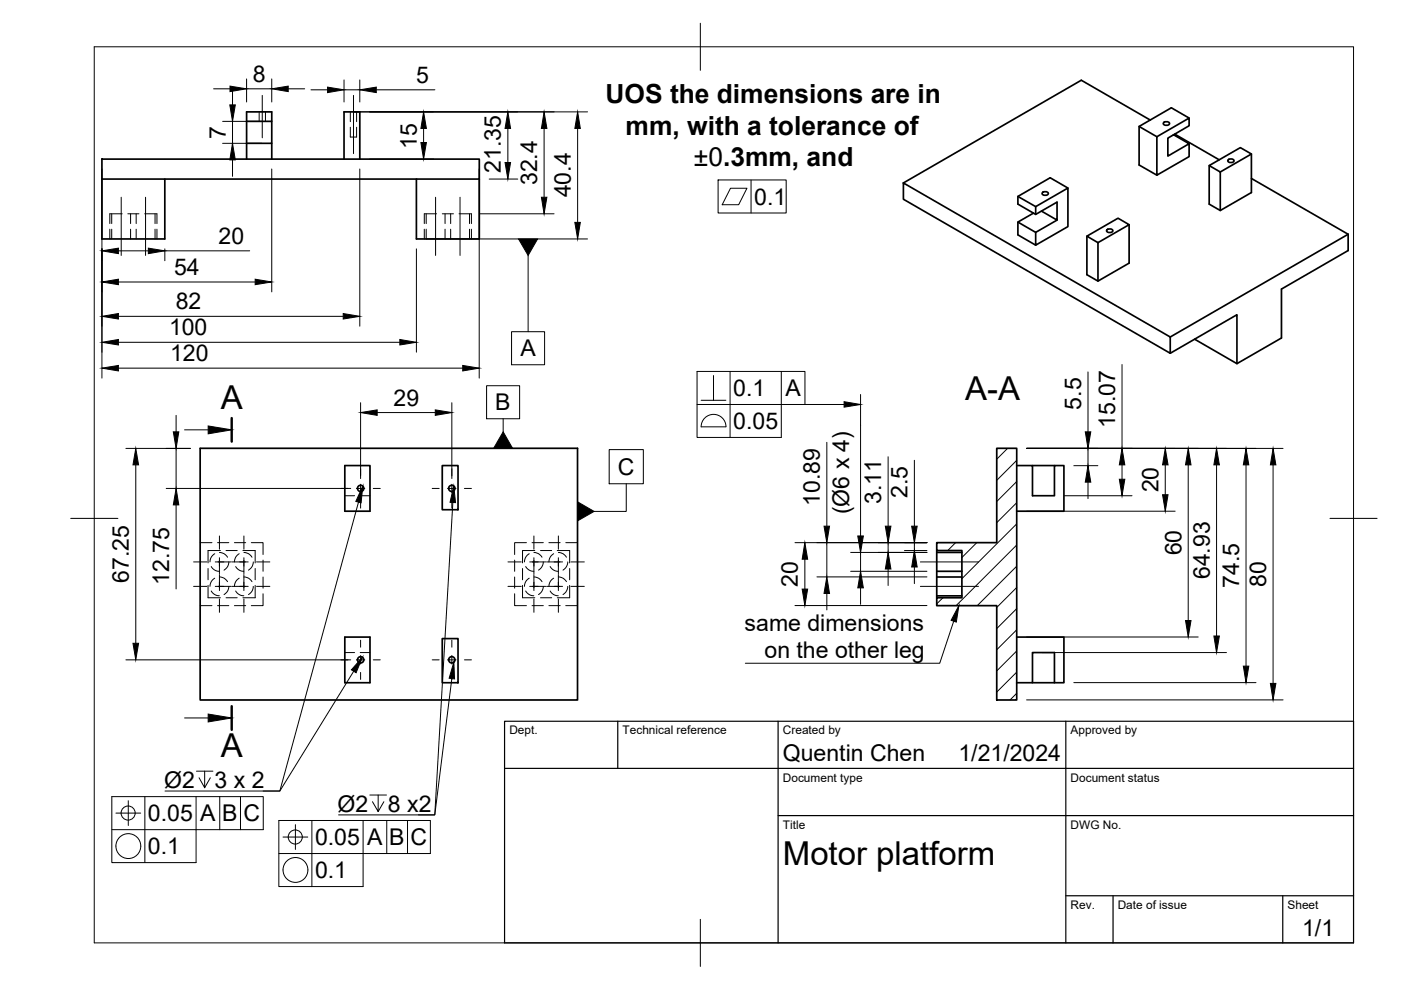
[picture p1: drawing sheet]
<svg xmlns="http://www.w3.org/2000/svg" width="297mm" height="210mm" viewBox="0 0 297 210" stroke-linecap="round" stroke-linejoin="round" font-family="sans-serif">
<!-- layer: Hidden -->
<g fill="none" stroke="#000" stroke-width=".21">
<path d="M54.9 23.7v2M56.3 23.7v2M74.3 27v2.1h1.3v-2.1M74.3 23.7v2.1M75.6 23.7v2.1M23.3 48.6v2.1M23.7 45.3v2.1M23.7 48.6v2.1M25.9 45.3h-2.6v2.1M27.1 45.3h2.4M27.7 45.3v2.1M27.7 48.6v2.1"/>
<path d="M28.9 45.3v2.1M28.9 48.6v2.1M30.7 45.3h2.6v2.1M32.9 45.3v2.1M32.9 48.6v2.1M33.3 48.6v2.1M90 48.6v2.1M90.4 45.3v2.1M90.4 48.6v2.1M92.6 45.3h-2.6v2.1M93.8 45.3h2.3M94.4 45.3v2.1"/>
<path d="M94.4 48.6v2.1M95.5 45.3v2.1M95.5 48.6v2.1M97.3 45.3h2.6v2.1M99.5 45.3v2.1M99.5 48.6v2.1M99.9 48.6v2.1M42.4 115.1h2.5M45.5 117.4l-.7 .7-.3 1M46.1 115.1h2.4M46.5 117.2l1 .2 .7 .7M46.7 116.7h-2.6v2.7"/>
<path d="M47.9 116.7h2.4M48.5 119.1l-.2 1-.8 .8M49.7 115.1h2.4M50.7 117.4l-.7 .7-.3 1M51.5 116.7h2.6v2.7M51.7 117.2l1 .2 .7 .7M53.3 115.1h2.5v2.5M53.7 119.1l-.2 1-.8 .8M55.8 118.8v2.3M73.1 105.1h2.1M76.4 105.1h2M109.1 118.8v2.3"/>
<path d="M111.6 115.1h-2.5v2.5M112.2 117.4l-.7 .7-.3 1M112.8 115.1h2.4M113.2 117.2l1 .2 .7 .7M113.4 116.7h-2.6v2.7M114.6 116.7h2.4M115.2 119.1l-.2 1-.8 .8M116.4 115.1h2.4M117.4 117.4l-.7 .7-.3 1M118.2 116.7h2.6v2.7M118.4 117.2l1 .2 .7 .7M120 115.1h2.4"/>
<path d="M120.4 119.1l-.3 1-.7 .8M42.4 128.4h2.5M44.1 124.1v2.6h2.6M44.1 120.5v2.4M44.8 125.3l.9 .8 .8 .2M44.8 120.1l.9 .9 .8 .1M45.5 122.6l-.7 .6-.3 1.1M46.1 128.4h2.4M46.5 122.3l1 .3 .7 .7M47.9 126.7h2.4M48.5 124.3l-.2 .9-.8 .9M49.7 128.4h2.4"/>
<path d="M50 125.3l.9 .8 .8 .2M50 120.1l.9 .9 .8 .1M50.7 122.6l-.7 .6-.3 1.1M51.7 122.3l1 .3 .7 .7M53.7 124.3l-.2 .9-.8 .9M54.1 124.1v2.6h-2.6M54.1 120.5v2.4M55.8 125.9v2.5h-2.5M55.8 122.3v2.4M73.1 138.4h2.1M76.4 138.4h2M109.1 125.9v2.5h2.5"/>
<path d="M109.1 122.3v2.4M110.8 124.1v2.6h2.6M110.8 120.5v2.4M111.5 120.1l.9 .9 .8 .1M111.5 125.3l.9 .8 .8 .2M112.2 122.6l-.7 .6-.3 1.1M112.8 128.4h2.4M113.2 122.3l1 .3 .7 .7M114.6 126.7h2.4M115.2 124.3l-.2 .9-.8 .9M116.4 128.4h2.4M116.6 120.1l.9 .9 .9 .1"/>
<path d="M116.6 125.3l.9 .8 .9 .2M117.4 122.6l-.7 .6-.3 1.1M118.4 122.3l1 .3 .7 .7M120 128.4h2.4M120.4 124.3l-.3 .9-.7 .9M120.8 124.1v2.6h-2.6M120.8 120.5v2.4"/>
</g>
<!-- layer: Visible -->
<g fill="none" stroke="#000" stroke-width=".36">
<path d="M21.6 33.7h80v4.3h-80zM21.6 38v12.7h13.3v-12.7M52.3 25.7v8M52.3 25.7h5.3v4.7h-5.3M52.3 25.7v-2h5.3v2M57.6 30.4v3.3M72.9 33.7v-10h3.4v10M88.3 38v12.7h13.3v-12.7M191.5 38.8l56.6 32.7v3.4l-56.6-32.7zM226.4 39.9l-3.7-2.2-6.9 3.9v1.7l3.8 2.2 4.5-2.6v3.8l-3.3-1.9M241.5 26.8l3.8 2.2M243.9 25.5l-14.6-8.5-37.8 21.8"/>
<path d="M246.8 25.9l.5-.1a.52 .52 0 0 1 .6 .5l-.6 .3a.52 .52 0 0 1-.6-.5zM248.8 28.6l3.3 1.9-4.5 2.6v-3.8l4.5-2.6v-1.7l-6.8 4v8.1l6.8-3.9v-2.7M249.1 28.4l9.4 5.5M252.1 25l-3.8-2.1-6.8 3.9v8.2l3.8 2.1M256.4 35.1l6.6-3.8 2.3 1.4-6.6 3.8zM258.7 36.5v8.1M260.5 33.8l.5-.1a.52 .52 0 0 1 .6 .5l-.6 .3a.52 .52 0 0 1-.7-.5zM265.3 32.7v8.1l-6.6 3.8-2.3-1.3v-8.2M265.3 37.8l20.5 11.9M215.8 41.6l3.8 2.2M219.1 45.2l-3.3 1.9v2.7l3.8 2.2M219.6 45.5v-1.7l6.8-3.9v8.1l-6.8 4v-2.7"/>
<path d="M221.1 40.7l.5-.1a.52 .52 0 0 1 .6 .5l-.6 .3a.52 .52 0 0 1-.6-.5zM224.1 46.7l-4.5 2.6-3.8-2.2M230.4 50.1l6.6-3.8 2.4 1.3-6.6 3.8zM232.8 51.4v8.2M234.8 48.6l.5-.1a.52 .52 0 0 1 .6 .5l-.6 .3a.52 .52 0 0 1-.7-.5zM239.4 47.6v8.2l-6.6 3.8-2.4-1.4v-8.1M285.8 49.7v3.4l-14.1 8.2v10.4l-9.4 5.4-9-5.2M285.8 49.7l-37.7 21.8M248.1 74.9l14.2-8.2v10.4M42.4 95.1h80v53.3h-80zM73.1 98.7h5.3v9.7h-5.3zM93.8 98.7h3.3v9.4h-3.3z"/>
<path d="M211.3 95.1h4.3v53.3h-4.3v-20h-12.7v-1.7h5.3v-10h-5.3v-1.6h12.7zM215.6 98.7h3.3v6.4h4.7v-6.4h2v9.7h-10M218.9 98.7h4.7M198.6 117.1v4M198.6 116.7v.4M198.6 117.1h5.3M73.1 135.1h5.3v9.7h-5.3zM93.8 135.4h3.3v9.4h-3.3zM198.6 122.3v4M198.6 121.1v1.2M198.6 126.3v.4M198.6 121.1h5.3"/>
<path d="M198.6 122.3h5.3M198.6 126.3h5.3M215.6 135.1h10v9.7h-2v-6.4h-4.7v6.4h-3.3M218.9 144.8h4.7"/>
<circle cx="76.5" cy="103.6" r=".67"/>
<circle cx="95.8" cy="103.6" r=".67"/>
<circle cx="76.5" cy="139.9" r=".67"/>
<circle cx="95.8" cy="139.9" r=".67"/>
</g>
<!-- layer: BORDER -->
<path d="M20 9.9h267v190h-267zM148.5 4.9v10M15 109.9h10M282 109.9h10M148.5 194.9v10" fill="none" stroke="#000" stroke-width=".21"/>
<!-- layer: TITLEBLOCK -->
<path d="M107 152.9h180v47h-180zM131 152.9v10M165 152.9v47M226 152.9v47M107 162.9h180M165 172.9h122M226 189.9h61M236 189.9v10M272 189.9v10" fill="none" stroke="#000" stroke-width=".25"/>
<!-- layer: FD_Dimensions -->
<g fill="none" stroke="#000" stroke-width=".21">
<path d="M45.3 18.8h3.5M49.3 18.7v3.5M52.3 16.7v4.9M52.3 18.8h5.3M57.6 16.7v4.9M61.1 18.8h3.5M65.9 19h3.5M72.9 16.9v4.7M72.9 19h3.4M76.3 16.9v4.7M79.8 19h12.4M21.6 35.8v44.4"/>
<path d="M47.2 25.7h8.3M47.2 30.4h8.3M49.3 25.7v4.7M49.3 33.9v3.5M57.6 35.8v26.1M75 23.7h49.6M76.3 35.8v33.4M78.4 33.7h13.5M89.8 27.2v3M101.6 35.8v44.4M103.7 38h6.1M107.7 27.2v7.3"/>
<path d="M115.4 27.2v14.6M122.5 27.2v20M25.1 53.2h6.4M25.1 59.8h29M34.9 52.8v2.5M34.9 53.2h18M88.3 52.8v21.9M90.4 50.7h34.2M101.6 45.3h15.9M25.1 78.1h73M25.1 67.1h47.7M25.1 72.6h59.7"/>
<path d="M230.7 78.9v12.7M237.9 77.3v17.8M26.7 95.1h13.7M28.8 98.6v37.8M37.3 88.1v3.5M37.3 95.1v8.5M76.5 85.4v16.1M80 87.5h12.3M95.8 85.4v16.1M175.3 93.8v17.8M182.5 90.1v23.5M188.3 96.9v14.7"/>
<path d="M193.9 97.6v14M217.7 95.1h54.3M227.7 98.7h5.1M230.7 95.1v3.6M237.9 98.6v3M247.1 98.6v6.3M251.9 98.6v33M257.9 98.6v36.2M264.2 98.6v42.6M269.9 98.6v46.3M35.2 103.6h39.2M37.3 107.1v17.8"/>
<path d="M168.6 115.1h27.9M170.6 118.6v6.3M175.3 115.1v7.2M180.4 117.1h16.1M182.5 117.1v4M188.3 115.1v2M191.8 116.7h4.7M193.9 115.1v1.6M217.7 108.4h31.5M225.7 105.1h14.3M230.7 102.2v3.5M26.7 139.9h47.7"/>
<path d="M168.6 128.4h27.9M173.2 122.3h23.3M175.3 125.8v3.5M180.4 121.1h16.1M182.5 124.6v3.5M188.3 120.6v3.5M193.9 120.2v3.5M217.7 135.1h36.3M221 138.4h39M217.7 148.4h54.3M227.7 144.7h38.6"/>
</g>
<g fill="#000" stroke="#000" stroke-width=".21">
<path d="M48.8 18.3l3.5 .5-3.5 .6zM57.6 18.8l3.5-.5v1.1zM69.4 18.5l3.5 .5-3.5 .6zM76.3 19l3.5-.5v1.1zM48.7 22.2h1.2l-.6 3.5zM49.3 30.4l.6 3.5h-1.2zM89.2 30.2h1.2l-.6 3.5zM89.8 23.7l.6 3.5h-1.2zM107.7 23.7l.5 3.5h-1.1zM107.1 34.5h1.1l-.5 3.5zM115.4 23.7l.6 3.5h-1.2zM122.5 23.7l.5 3.5h-1.1z"/>
<path d="M21.6 53.2l3.5-.6v1.2zM21.6 59.8l3.5-.6v1.2zM31.5 52.6l3.4 .6-3.4 .6zM54.1 59.2l3.5 .6-3.5 .6zM114.8 41.8h1.2l-.6 3.5zM121.9 47.2h1.1l-.5 3.5zM21.6 78.1l3.5-.6v1.1zM21.6 67.1l3.5-.6v1.1zM21.6 72.6l3.5-.6v1.1zM72.8 66.5l3.5 .6-3.5 .5zM84.8 72l3.5 .6-3.5 .5zM98.1 77.5l3.5 .6-3.5 .5z"/>
<path d="M28.8 95.1l.6 3.5h-1.2zM36.7 91.6h1.2l-.6 3.5zM76.5 87.5l3.5-.6v1.2zM92.3 86.9l3.5 .6-3.5 .6zM230.1 91.6h1.2l-.6 3.5zM237.9 95.1l.6 3.5h-1.2zM247.1 95.1l.5 3.5h-1.1zM251.9 95.1l.6 3.5h-1.1zM257.9 95.1l.6 3.5h-1.1zM264.2 95.1l.6 3.5h-1.2zM269.9 95.1l.6 3.5h-1.2zM37.3 103.6l.6 3.5h-1.2z"/>
<path d="M170.6 115.1l.6 3.5h-1.1zM174.7 111.6h1.2l-.6 3.5zM181.9 113.6h1.1l-.5 3.5zM187.7 111.6h1.2l-.6 3.5zM193.3 111.6h1.2l-.6 3.5zM230.7 98.7l.6 3.5h-1.2zM237.3 101.6h1.2l-.6 3.5zM246.5 104.9h1.1l-.5 3.5zM28.2 136.4h1.2l-.6 3.5zM170.1 124.9h1.1l-.6 3.5zM175.3 122.3l.6 3.5h-1.2zM182.5 121.1l.5 3.5h-1.1z"/>
<path d="M188.3 117.1l.6 3.5h-1.2zM193.9 116.7l.6 3.5h-1.2zM251.4 131.6h1.1l-.6 3.5zM257.4 134.8h1.1l-.6 3.6zM263.6 141.2h1.2l-.6 3.5zM269.3 144.9h1.2l-.6 3.5z"/>
</g>
<!-- layer: Smart Centers -->
<g fill="none" stroke="#000" stroke-width=".21">
<path d="M55.6 20.2v9M75 20.2v12.4M25.7 41.8v12.4M30.9 41.8v12.4M92.4 41.8v12.4M97.5 41.8v12.4M76.5 99.4v1.5M95.8 99.4v1.5M41 119.1h2.9M45.6 119.1h3.4M46.5 113.6v2.9M46.5 118.3v3.3"/>
<path d="M49.2 119.1h3.4M51.7 113.6v2.9M51.7 118.3v3.3M54.4 119.1h2.8M72.3 103.6h1.5M75.6 103.6h1.7M76.5 102.7v1.8M76.5 106.2v1.5M79.1 103.6h1.5M91.6 103.6h1.5M94.9 103.6h1.8M95.8 102.7v1.8"/>
<path d="M95.8 106.2v1.5M98.5 103.6h1.4M107.7 119.1h2.8M112.3 119.1h3.4M113.2 113.6v2.9M113.2 118.3v3.3M115.9 119.1h3.4M118.4 113.6v2.9M118.4 118.3v3.3M121.1 119.1h2.8M195.1 119.1h12.4M41 124.3h2.9"/>
<path d="M45.6 124.3h3.4M46.5 121.8v3.4M46.5 127v2.8M49.2 124.3h3.4M51.7 121.8v3.4M51.7 127v2.8M54.4 124.3h2.8M72.3 139.9h1.5M75.6 139.9h1.7M76.5 135.7v1.5M76.5 139v1.8M79.1 139.9h1.5"/>
<path d="M91.6 139.9h1.5M94.9 139.9h1.8M95.8 135.7v1.5M95.8 139v1.8M98.5 139.9h1.4M107.7 124.3h2.8M112.3 124.3h3.4M113.2 121.8v3.4M113.2 127v2.8M115.9 124.3h3.4M118.4 121.8v3.4M118.4 127v2.8"/>
<path d="M121.1 124.3h2.8M195.1 124.3h12.4M76.5 142.6v1.5M95.8 142.6v1.5"/>
</g>
<!-- layer: Leaders -->
<path d="M76 106.5l-16.7 61.2h-24.3M96 106.5l-3.8 66.3h-20.4M202.2 131.7l-3 8.9h-41.2M75 142.3l-15.7 25.4h-3.5M95.8 143.9l-3.6 28.9h-3.5M41.7 163.5h3.4M43.4 163.5v3.5l-1.2-2.1M44.6 164.9l-1.2 2.1M78.4 168.6h3.5M80.2 168.6v3.5l-1.2-2.1M81.4 170l-1.2 2.1" fill="none" stroke="#000" stroke-width=".21"/>
<path d="M76.9 103.1l-.3 3.5-1.2-.3zM96.2 103.1l.4 3.5-1.2-.1zM203.3 128.4l-.5 3.5-1.1-.4zM76.8 139.4l-1.3 3.2-1-.6zM96.2 140.4l.2 3.5-1.2-.1z" fill="#000" stroke="#000" stroke-width=".21"/>
<!-- layer: Hatching -->
<g fill="none" stroke="#000" stroke-width=".21">
<path d="M213.6 95.1l-2.3 2.3M215.6 97.6l-4.3 4.2M202.6 115.1l-1.7 1.6M207.1 115.1l-3.1 3.1M215.6 102.1l-4.3 4.2M215.6 106.6l-4.3 4.2M215.6 111.1l-11.6 11.6M215.6 115.6l-12.9 12.8M199.9 126.7l-1.3 1.3M215.6 120.1l-8.4 8.3M215.6 124.6l-4.3 4.2M215.6 129l-4.3 4.3"/>
<path d="M215.6 133.5l-4.3 4.3M215.6 138l-4.3 4.3M215.6 142.5l-4.3 4.2M215.6 147l-1.4 1.4"/>
</g>
<!-- layer: Section Lines -->
<path d="M49.1 88.6v5M49.1 149.7v5" fill="none" stroke="#000" stroke-width=".51"/>
<path d="M39.1 91.1h5M39.1 152.2h5" fill="none" stroke="#000" stroke-width=".21"/>
<path d="M44.1 90.3l5 .8-5 .9zM44.1 151.4l5 .8-5 .9z" fill="#000" stroke="#000" stroke-width=".21"/>
<g fill="none" stroke="#000" stroke-width=".21">
<path d="M152.3 38.2h14.4v7h-14.4zM154.9 39.9h3.5l-1.8 3.5h-3.5zM159.2 38.2v7M112 54.2v16.1M108.5 70.3h7v7h-7zM151.3 79.6v5.3M154.8 78.8v13.9M165.7 78.8v13.9h-17.9v-13.9h22.9v7M103.2 81.8h7v7h-7zM106.7 88.8v2.8M129.2 95.3h7.2v7.3h-7.2zM147.8 85.8h22.9"/>
<path d="M148.7 84.9h5.2M149.6 88.4a2.63 2.63 0 0 1 2.8-.3 2.63 2.63 0 0 1 1.5 2.4h-5.2a2.63 2.63 0 0 1 .9-2.1zM170.7 85.8h8.3M182.5 83.6v6.5M132.8 102.6v5.8h-6.8M24.6 172.4h5.2M27.2 169.8v5.2M30.7 168.9v14M41.6 168.9v14h-17.9v-14h32.1v7h-32.1M46.6 168.9v7M51 168.9v7M60 177.5h5.3"/>
<path d="M62.6 174.9v5.2M66.1 174v14M77 174v14h-17.9v-14h32.1v7h-32.1M82 174v7M86.4 174v7"/>
<circle cx="27.2" cy="172.4" r="1.49"/>
<circle cx="27.2" cy="179.4" r="2.64"/>
<circle cx="62.6" cy="177.5" r="1.49"/>
<circle cx="62.6" cy="184.4" r="2.64"/>
</g>
<path d="M109.9 50.7h4.1l-2 3.5zM106.7 91.6l2 3.5h-4.1zM179 85.2l3.5 .6-3.5 .5zM122.4 106.4l3.6 2-3.6 2z" fill="#000" stroke="#000" stroke-width=".21"/>
<g font-size="7">
<text x="46.8" y="86.6">A</text>
<text x="204.6" y="84.7">A-A</text>
<text x="46.8" y="160.6">A</text>
<text x="166" y="183.4">Motor platform</text>
</g>
<g font-size="5.6">
<text x="128.4" y="21.9">UOS the dimensions are in</text>
<text x="132.7" y="28.6">mm, with a tolerance of</text>
<text x="147.1" y="35.3">±0.3mm, and</text>
</g>
<g font-size="4.9">
<text x="53.6" y="17.4">8</text>
<text x="88.3" y="17.6">5</text>
<text x="47.9" y="29.4" transform="rotate(-90 47.9 29.4)">7</text>
<text x="88.3" y="31.6" transform="rotate(-90 88.3 31.6)">15</text>
<text x="106.2" y="36.6" transform="rotate(-90 106.2 36.6)">21.35</text>
<text x="113.9" y="39.3" transform="rotate(-90 113.9 39.3)">32.4</text>
<text x="121" y="41.9" transform="rotate(-90 121 41.9)">40.4</text>
<text x="159.9" y="43.4">0.1</text>
<text x="46.3" y="51.7">20</text>
<text x="36.9" y="58.3">54</text>
<text x="37.3" y="65.6">82</text>
<text x="35.8" y="71.1">100</text>
<text x="36.1" y="76.6">120</text>
<text x="110.3" y="75.6">A</text>
<text x="155.5" y="84">0.1</text>
<text x="83.4" y="86">29</text>
<text x="105" y="87">B</text>
<text x="166.5" y="84">A</text>
<text x="229.2" y="86.9" transform="rotate(-90 229.2 86.9)">5.5</text>
<text x="155.5" y="91">0.05</text>
<text x="236.4" y="90.7" transform="rotate(-90 236.4 90.7)">15.07</text>
<text x="131" y="100.7">C</text>
<text x="173.8" y="107.2" transform="rotate(-90 173.8 107.2)">10.89</text>
<text x="186.8" y="106.9" transform="rotate(-90 186.8 106.9)">3.11</text>
<text x="192.4" y="105.6" transform="rotate(-90 192.4 105.6)">2.5</text>
<text x="245.6" y="104.4" transform="rotate(-90 245.6 104.4)">20</text>
<text x="180" y="109" transform="rotate(-90 180 109)">(Ø6 x 4)</text>
<text x="250.5" y="117.8" transform="rotate(-90 250.5 117.8)">60</text>
<text x="27.3" y="123.6" transform="rotate(-90 27.3 123.6)">67.25</text>
<text x="35.9" y="124" transform="rotate(-90 35.9 124)">12.75</text>
<text x="169.2" y="124.4" transform="rotate(-90 169.2 124.4)">20</text>
<text x="256.5" y="122.8" transform="rotate(-90 256.5 122.8)">64.93</text>
<text x="262.7" y="124.7" transform="rotate(-90 262.7 124.7)">74.5</text>
<text x="268.5" y="124.4" transform="rotate(-90 268.5 124.4)">80</text>
<text x="157.9" y="133.8">same dimensions</text>
<text x="162.1" y="139.6">on the other leg</text>
<text x="166" y="161.4">Quentin Chen</text>
<text x="203.2" y="161.4">1/21/2024</text>
<text x="34.8" y="167">Ø2</text>
<text x="45.5" y="167">3 x 2</text>
<text x="71.6" y="172.1">Ø2</text>
<text x="82.3" y="172.1">8 x2</text>
<text x="31.4" y="174.1">0.05</text>
<text x="42.4" y="174.2">A</text>
<text x="47.1" y="174.2">B</text>
<text x="51.6" y="174.2">C</text>
<text x="66.8" y="179.2">0.05</text>
<text x="77.9" y="179.2">A</text>
<text x="82.5" y="179.2">B</text>
<text x="87" y="179.2">C</text>
<text x="31.4" y="181.1">0.1</text>
<text x="66.8" y="186.2">0.1</text>
<text x="276.1" y="198.6">1/1</text>
</g>
<g font-size="2.5">
<text x="108" y="155.7">Dept.</text>
<text x="132" y="155.7">Technical reference</text>
<text x="166" y="155.7">Created by</text>
<text x="227" y="155.7">Approved by</text>
<text x="166" y="165.7">Document type</text>
<text x="227" y="165.7">Document status</text>
<text x="166" y="175.7">Title</text>
<text x="227" y="175.7">DWG No.</text>
<text x="227" y="192.7">Rev.</text>
<text x="237" y="192.7">Date of issue</text>
<text x="273" y="192.7">Sheet</text>
</g>
</svg>
